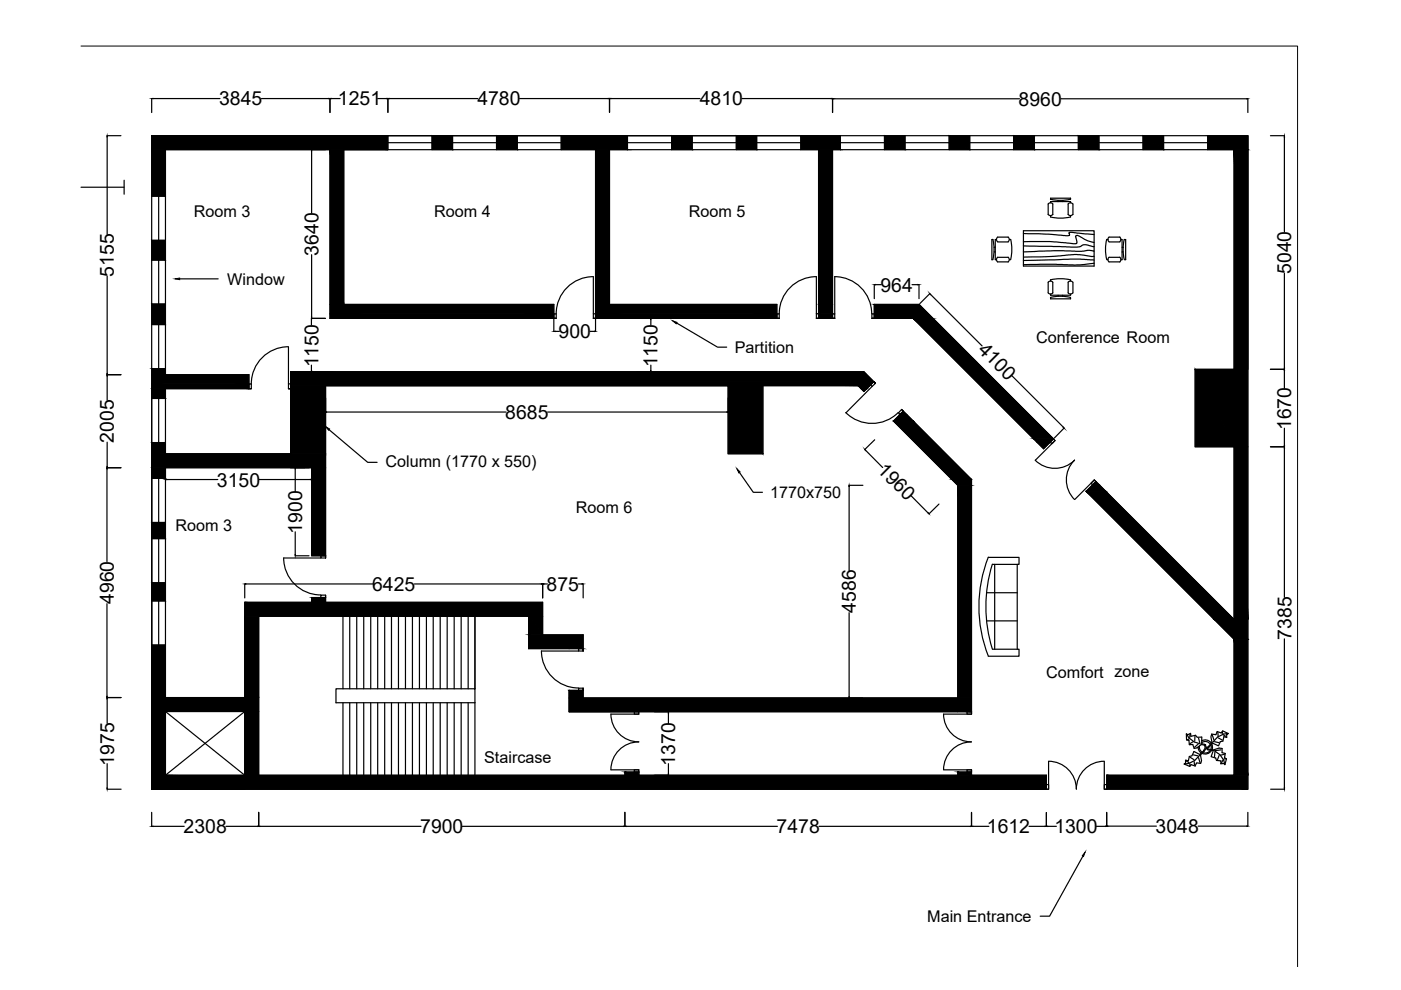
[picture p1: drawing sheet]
<svg xmlns="http://www.w3.org/2000/svg" width="297mm" height="210mm" viewBox="0 0 297 210" stroke-linecap="round" stroke-linejoin="round" font-family="sans-serif">
<!-- layer: Hatch -->
<g fill="#000" stroke="#000" stroke-width=".21">
<path d="M181.9 81.8h2.5l-.6 .6zM191.5 87.2l.7 .7h-1.4zM219.1 93h4.2l-.7 .8zM232.4 102.1l.7 .7h-1.4z"/>
<path d="M32.2 31.7l2.9 9.9v-9.9zM32.2 31.7l2.9 9.9h-2.9z"/>
<path d="M70 31.7l2.9 32.8v-32.8zM70 31.7l2.9 32.8h-2.9z"/>
<path d="M32.2 28.8l50 2.9v-2.9zM32.2 28.8l50 2.9h-50z"/>
<path d="M91.6 28.8l4.4 2.9v-2.9zM91.6 28.8l4.4 2.9h-4.4z"/>
<path d="M105.3 28.8l4.4 2.9v-2.9zM105.3 28.8l4.4 2.9h-4.4z"/>
<path d="M126.3 31.7l2.9 32.8v-32.8zM126.3 31.7l2.9 32.8h-2.9z"/>
<path d="M119 28.8l14 2.9v-2.9zM119 28.8l14 2.9h-14z"/>
<path d="M142.4 28.8l4.4 2.9v-2.9zM142.4 28.8l4.4 2.9h-4.4z"/>
<path d="M156.1 28.8l4.3 2.9v-2.9zM156.1 28.8l4.3 2.9h-4.3z"/>
<path d="M173.6 31.7l2.9 32.8v-32.8zM173.6 31.7l2.9 32.8h-2.9z"/>
<path d="M169.8 28.8l8.4 2.9v-2.9zM169.8 28.8l8.4 2.9h-8.4z"/>
<path d="M187.5 28.8l4.4 2.9v-2.9zM187.5 28.8l4.4 2.9h-4.4z"/>
<path d="M201.2 28.8l4.4 2.9v-2.9zM201.2 28.8l4.4 2.9h-4.4z"/>
<path d="M214.9 28.8l4.4 2.9v-2.9zM214.9 28.8l4.4 2.9h-4.4z"/>
<path d="M228.6 28.8l4.4 2.9v-2.9zM228.6 28.8l4.4 2.9h-4.4z"/>
<path d="M242.3 28.8l4.4 2.9v-2.9zM242.3 28.8l4.4 2.9h-4.4z"/>
<path d="M256.1 28.8l8.5 2.9v-2.9zM256.1 28.8l8.5 2.9h-8.5z"/>
<path d="M261.6 31.7l3 99.6v-99.6zM261.6 31.7l3 99.6h-3z"/>
<path d="M32.2 51l2.9 4.1v-4.1zM32.2 51l2.9 4.1h-2.9z"/>
<path d="M32.2 64.5l2.9 4.3v-4.3zM32.2 64.5l2.9 4.3h-2.9z"/>
<path d="M32.2 78.2l2.9 1.2v-1.2zM32.2 78.2l2.9 1.2h-2.9z"/>
<path d="M32.2 79.4l20.6 2v-2zM32.2 79.4l20.6 2h-20.6z"/>
<path d="M70 64.5l47.4 2v-2zM70 64.5l47.4 2h-47.4z"/>
<path d="M70 66.5l47.4 1v-1zM70 66.5l47.4 1h-47.4z"/>
<path d="M126.3 64.5l38.4 2v-2zM126.3 64.5l38.4 2h-38.4z"/>
<path d="M126.3 66.5l38.4 1v-1zM126.3 66.5l38.4 1h-38.4z"/>
<path d="M173.6 64.5l2.9 2v-2zM173.6 64.5l2.9 2h-2.9z"/>
<path d="M173.6 66.5l2.9 1v-1zM173.6 66.5l2.9 1h-2.9z"/>
<path d="M61.6 78.8l123.6 2.1-2-2.1zM61.6 78.8l123.6 2.1h-123.6z"/>
<path d="M185.4 64.5l12.4 3-3-3zM185.4 64.5l12.4 3h-12.4z"/>
<path d="M193.6 67.5l29.7 25.5-25.5-25.5zM193.6 67.5l29.7 25.5h-4.2z"/>
<path d="M253.4 78.3l8.2 16.4v-16.4zM253.4 78.3l8.2 16.4h-8.2z"/>
<path d="M32.2 82.4l2.9 2.1v-2.1zM32.2 82.4l2.9 2.1h-2.9z"/>
<path d="M32.2 93.8l2.9 2.4v-2.4zM32.2 93.8l2.9 2.4h-2.9z"/>
<path d="M32.2 99.2l2.9 2.2v-2.2zM32.2 99.2l2.9 2.2h-2.9z"/>
<path d="M32.2 81.4l20.6 1v-1zM32.2 81.4l20.6 1h-20.6z"/>
<path d="M61.6 81.8l7.4 14.4v-14.4zM61.6 81.8l7.4 14.4h-7.4z"/>
<path d="M32.2 96.2l36.8 3v-3zM32.2 96.2l36.8 3h-36.8z"/>
<path d="M66.1 99.2l2.9 18.6v-18.6zM66.1 99.2l2.9 18.6h-2.9z"/>
<path d="M154.4 81.8l7.3 14.4v-14.4zM154.4 81.8l7.3 14.4h-7.3z"/>
<path d="M181.9 81.8l.7 .6h1.2zM182.6 82.4h1.2l-.6 .6z"/>
<path d="M61.6 80.9l122.8 .9 .8-.9zM61.6 80.9l122.8 .9h-122.8z"/>
<path d="M190.8 87.9l2.8 1.4-1.4-1.4zM190.8 87.9l2.8 1.4h-4.2z"/>
<path d="M189.4 89.3l16.6 12.4-12.4-12.4zM189.4 89.3l16.6 12.4h-4.2z"/>
<path d="M219.1 93l.8 .8h2.7zM219.9 93.8h2.7l-1.3 1.4z"/>
<path d="M32.2 110.8l2.9 3.4v-3.4zM32.2 110.8l2.9 3.4h-2.9z"/>
<path d="M201.8 101.7l4.2 1.2v-1.2zM201.8 101.7l4.2 1.2h-2.9z"/>
<path d="M203.1 102.9l2.9 45.1v-45.1zM203.1 102.9l2.9 45.1h-2.9z"/>
<path d="M231.7 102.8l2.8 1.4-1.4-1.4zM231.7 102.8l2.8 1.4h-4.2z"/>
<path d="M230.3 104.2l31.3 27.1-27.1-27.1zM230.3 104.2l31.3 27.1h-4.1z"/>
<path d="M32.2 123.6l2.9 3.8v-3.8zM32.2 123.6l2.9 3.8h-2.9z"/>
<path d="M32.2 136.8l2.9 11.1v-11.1zM32.2 136.8l2.9 11.1h-2.9z"/>
<path d="M51.9 130.7l2.9 17.2v-17.2zM51.9 130.7l2.9 17.2h-2.9z"/>
<path d="M51.9 127.7l63.1 3v-3zM51.9 127.7l63.1 3h-63.1z"/>
<path d="M112.1 130.7l2.9 3.9v-3.9zM112.1 130.7l2.9 3.9h-2.9z"/>
<path d="M112.1 134.6l11.5 2.9v-2.9zM112.1 134.6l11.5 2.9h-11.5z"/>
<path d="M257.5 131.3l7.1 4.2v-4.2zM257.5 131.3l7.1 4.2h-3z"/>
<path d="M261.6 135.5l3 28.9v-28.9zM261.6 135.5l3 28.9h-3z"/>
<path d="M32.2 150.9l2.9 13.5v-13.5zM32.2 150.9l2.9 13.5h-2.9z"/>
<path d="M32.2 147.9l22.6 3v-3zM32.2 147.9l22.6 3h-22.6z"/>
<path d="M51.9 150.9l2.9 13.5v-13.5zM51.9 150.9l2.9 13.5h-2.9z"/>
<path d="M120.7 146.4l2.9 1.6v-1.6zM120.7 146.4l2.9 1.6h-2.9z"/>
<path d="M120.7 148l85.3 2.9v-2.9zM120.7 148l85.3 2.9h-85.3z"/>
<path d="M203.1 163.7l2.9 .7v-.7zM203.1 163.7l2.9 .7h-2.9z"/>
<path d="M32.2 164.4l189.7 2v-2zM32.2 164.4l189.7 2h-189.7z"/>
<path d="M32.2 166.4l189.7 .9v-.9zM32.2 166.4l189.7 .9h-189.7z"/>
<path d="M234.6 164.4l30 2.9v-2.9zM234.6 164.4l30 2.9h-30z"/>
</g>
<!-- layer: 0 -->
<g fill="none" stroke="#000" stroke-width=".25">
<path d="M32.2 28.8h141.4M70 31.7h-34.9v47.7h17.7v3M264.6 28.8v49.5h-11.2v16.4h11.2M70 67.5h47.9M117.4 67.5v-3h-44.5v-32.8h53.4v35.8M125.8 67.5h39.4M164.7 67.5v-3h-35.5v-32.8h44.4v35.8M173.1 67.5h3.9M176.5 67.5v-35.8h85.1v99.6l-29.6-29.5M194.8 64.5l28.5 28.5-2 2.2-27.7-27.7h-8.7M194.8 64.5h-9.4v3M194.8 64.5l28.9 28.9"/>
<path d="M32.2 82.4v84.9M61.2 82.4h.4M69 81.8v36h-2.9v-18.6h-31v48.7h16.8v-20.2h63.1v6.9h8.6v3.4M69 81.8h85.4M185.2 80.9l-2 2.1-1.3-1.2h-20.2v14.4h-7.3v-14.4h-85.4M185.6 81.3l-2.4-2.5h-121.6v17.4h-26.5v-13.8h18.2M191.2 86.8l14.8 14.9v49.7M191.5 87.2l-2.1 2.1 13.7 13.6v45.1h-79.5v-2.1M232.4 102.1l-2.1 2.1 31.3 31.3v28.9h-27v2.9M66.1 127.7v-1h2.9v1M74.2 130.7v15.3M75.6 130.7v15.3"/>
<path d="M77.1 130.7v15.3M78.6 130.7v15.3M80.1 130.7v15.3M81.6 130.7v15.3M83 130.7v15.3M84.5 130.7v15.3M86 130.7v15.3M87.4 130.7v15.3M88.9 130.7v15.3M90.4 130.7v15.3M91.8 130.7v15.3M93.3 130.7v15.3"/>
<path d="M94.8 130.7v15.3M96.3 130.7v15.3M97.8 130.7v15.3M99.3 130.7v15.3M123.6 137.5h-11.5v-6.8h-57.3v33.7h148.3v-.7h2.9M35.1 150.9v13.5h16.8M35.1 150.9h16.8M35.1 150.9l16.8 13.5M51.9 150.9v13.5M51.9 150.9l-16.8 13.5M71.2 146h29.5v3h-29.5zM72.7 146v-15.3h28v15.3"/>
<path d="M72.7 149v15.4M74.2 149v15.4M75.6 149v15.4M77.1 149v15.4M78.6 149v15.4M80.1 149v15.4M81.6 149v15.4M83 149v15.4M84.5 149v15.4M86 149v15.4M87.4 149v15.4M88.9 149v15.4"/>
<path d="M90.4 149v15.4M91.8 149v15.4M93.3 149v15.4M94.8 149v15.4M96.3 149v15.4M97.8 149v15.4M99.3 149v15.4M100.7 149v15.4M123.6 146.4h-2.9v4.5h85.3M32.2 167.3h.1M132.5 164.4v-.7h3v.7M206 163.2v1.2h15.9v2.9h-189.7"/>
<path d="M222.3 167.3h-190.1v-138.5h232.4v138.5h-30.5"/>
</g>
<g fill="#000" stroke="#000" stroke-width=".21">
<path d="M66.1 126.7l2.9 1v-1zM66.1 126.7l2.9 1h-2.9z"/>
<path d="M132.5 163.7l3 .7v-.7zM132.5 163.7l3 .7h-3z"/>
</g>
<!-- layer: Hatch -->
<path d="M70 31.7v35.8" fill="none" stroke="#000" stroke-width=".25"/>
<!-- layer: Doors -->
<g fill="none" stroke="#000" stroke-width=".25">
<path d="M61.1 73.5a7.9 7.9 0 0 0-7.8 7.9M61.2 73.6v7.8M117.4 66.5h.5v1h-.5zM117.4 67.5h.5M117.9 66.5a7.9 7.9 0 0 1 7.9-7.8v7.8M125.8 67.5h.5h-.5v-1h.5v1M164.7 66.5h.5v1h-.5zM164.7 67.5h.5M165.2 66.5a7.9 7.9 0 0 1 7.9-7.8v7.8M173.1 67.5h.5h-.5v-1h.5v1M176.5 67.5v-1h.5v1h-.5h.5M184.8 66.5a7.9 7.9 0 0 0-7.8-7.8v7.8"/>
<path d="M184.9 66.5h.5v1h-.5zM184.9 67.5h.5M52.8 81.4h.5v1h-.5zM52.8 82.4h.5M61.2 82.4h.4h-.4v-1h.4v1M179.3 87.5a7.9 7.9 0 0 0 11.1 0M184.9 81.9l-5.5 5.6M185.2 80.9l-.6 .7 .3 .3 .7-.6-.4-.4 .4 .4M191.2 86.8l.3 .4-.7 .7-.3-.4zM191.2 86.8l.3 .4M219.5 97.6a5.9 5.9 0 0 0 8.3 0 5.9 5.9 0 0 0 0 8.3M223.3 93l.4 .4-.7 .7-.3-.3z"/>
<path d="M223.7 93.4l-4.2 4.2M68 118.3h-7.9a7.9 7.9 0 0 0 7.9 7.8M69 117.8h-1v.5h1v-.5v.5M231.3 102.4l.7-.6 .4 .3-.7 .7zM232 101.8l-4.1 4.1M68 126.2h1v.5h-1zM69 126.2v.5M122.7 138h-7.9a7.9 7.9 0 0 0 7.8 7.9M123.6 137.5h-.9v.5h.9v-.5v.5M122.7 145.9h.9v.5h-.9zM123.6 145.9v.5M129.5 151.4h6"/>
<path d="M129.5 151.4a5.9 5.9 0 0 0 5.9 5.9 5.9 5.9 0 0 0-5.9 5.9h6M134.5 150.9h1v.5h-1zM200.1 151.4a5.9 5.9 0 0 0 5.9 5.9 5.9 5.9 0 0 0-5.9 5.9M200.1 151.4h5.9M205 150.9h1v.5h-1zM134.5 163.2h1v.5h-1zM200.1 163.2h5.9M205 163.2h1v.5h-1zM221.9 166.4h.4v.9h-.4zM222.3 161.4a5.9 5.9 0 0 1 5.9 5.9 5.9 5.9 0 0 1 5.9-5.9M222.3 161.4v5.9M234.1 166.4h.5v.9h-.5z"/>
<path d="M234.1 161.4v5.9"/>
</g>
<!-- layer: Window -->
<g fill="none" stroke="#000" stroke-width=".25">
<path d="M82.2 28.8v2.9M82.2 30.3h9.4M91.6 28.8v2.9M96 30.3h9.3M96 28.8v2.9M105.3 28.8v2.9M109.7 30.3h9.3M109.7 28.8v2.9M119 28.8v2.9M133 30.3h9.4M133 28.8v2.9M142.4 28.8v2.9"/>
<path d="M146.8 30.3h9.3M146.8 28.8v2.9M156.1 28.8v2.9M160.4 30.3h9.4M160.4 28.8v2.9M169.8 28.8v2.9M178.2 30.3h9.3M178.2 28.8v2.9M187.5 28.8v2.9M191.9 30.3h9.3M191.9 28.8v2.9M201.2 28.8v2.9"/>
<path d="M205.6 30.3h9.3M205.6 28.8v2.9M214.9 28.8v2.9M219.3 30.3h9.3M219.3 28.8v2.9M228.6 28.8v2.9M233 30.3h9.3M233 28.8v2.9M242.3 28.8v2.9M246.7 30.3h9.4M246.7 28.8v2.9M256.1 28.8v2.9"/>
<path d="M32.2 55.1h2.9M32.2 51h2.9M32.2 41.6h2.9M33.6 41.6v9.4M33.6 55.1v9.4M32.2 78.2h2.9M32.2 68.8h2.9M32.2 64.5h2.9M33.6 68.8v9.4M32.2 93.8h2.9M32.2 84.5h2.9M33.6 84.5v9.3"/>
<path d="M32.2 114.2h2.9M32.2 110.8h2.9M32.2 101.4h2.9M33.6 101.4v9.4M33.6 114.2v9.4M32.2 136.8h2.9M32.2 127.4h2.9M32.2 123.6h2.9M33.6 127.4v9.4"/>
</g>
<!-- layer: Dimensions -->
<g fill="none" stroke="#000" stroke-width=".25">
<path d="M17.2 39.7h9.1M22.7 28.8h2.9M22.7 29v20.7M26.3 38.2v3M32.2 20.9v3M32.4 20.9h14.2M55.4 20.9h14.3M66 31.7h3M66.1 31.9v13.3M70 20.9v3M70.2 20.9h1.9M80.1 20.9h1.9"/>
<path d="M82.2 20.9v2.9M82.5 20.9h18.8M110.2 20.9h18.8M129.2 20.9v2.9M129.5 20.9h18.9M157.3 20.9h19M176.5 20.9v3M176.8 20.9h39.3M224.9 20.9h39.5M264.6 20.9v3M269.4 28.8h2.9M272.3 29v20.1"/>
<path d="M22.7 58.5v20.7M66.1 54v13.3M272.3 57.9v20.2M22.7 79.4h2.9M22.7 79.7v5.2M66 67.5h3M66 67.8v1.1M66 77.4v1.2M66 78.8h3M117.4 67.5v2.8M117.7 70.3h.9M125.1 70.3h1"/>
<path d="M126.3 67.5v2.8M135 67.5h3M135 78.8h3M138 67.8v1.1M138 77.4v1.2M185.4 60.4v2.9M185.6 60.4h1.2M193.4 60.4h1.2M194.8 60.4v2.9M197.1 62.3l-2.1 2.1M197.3 62.4l10.9 10.9M214.5 79.7l11 10.9"/>
<path d="M269.4 78.3h2.9M272.3 78.6v3.7M22.7 99.2h2.9M22.7 99.4v19.7M22.7 93.8v5.1M35.1 99.2v2.5M62.6 99.2h2.9M62.6 99.4v4.9M66.1 99.2v2.5M69 84.4v3M69.2 87.4h38.1M69.8 91.1l8.2 6.9h2"/>
<path d="M116.1 87.4h38M154.4 84.4v3M183.5 95.5l3.6 3.6M185.4 93.2l-2.1 2.1M225.6 90.7l-2.1 2.2M269.4 94.7h3M272.3 90.8v3.7M272.3 95v31.6M35.3 101.7h10.9M55 101.7h10.8M62.6 117.8h2.9M62.6 112.8v4.8"/>
<path d="M156.8 100.2l2.9 4.2h2M180 102.9h3M180 103.2v17.8M193.2 105.1l3.6 3.7M199.1 106.9l-2.1 2.1M22.7 128v19.7M51.9 123.8v3M52.1 123.8h26.9M87.9 123.8h26.9M115 123.8v3M115.3 123.8h.8M122.6 123.8h.8"/>
<path d="M123.6 123.8v3M180 129.9v17.8M272.3 135.5v31.6M22.7 147.9h3M22.7 148.2v5.2M138.8 150.9h2.9M141.7 151.2v2.2M180 148h3M22.7 161.9v5.2M22.7 167.3h3M32.2 172.2v3M32.4 175.2h6.7"/>
<path d="M47.9 175.2h6.7M54.8 172.2v3M55.1 175.2h34.2M98 175.2h34.2M132.5 172.2v3M132.7 175.2h32.1M138.8 164.4h2.9M141.7 161.9v2.3M173.6 175.2h32.2M206 172.2v3M206.2 175.2h3.5M218.2 175.2h3.4"/>
<path d="M221.9 172.3v2.9M222.1 175.2h1.9M232.5 175.2h1.9M234.6 172.2v3M234.9 175.2h10.3M254 175.2h10.4M264.6 172.2v3M269.4 167.3h3"/>
</g>
<!-- layer: Blocks -->
<g fill="none" stroke="#000" stroke-width=".25">
<path d="M210.5 55l.3-1.8-.3-2.4h-.2v4.3h.2M210.8 52.4h.2M210.8 53.4h.2M211.3 50.8h-.3v4.3h.3M211.5 50.3l-.2 .5 .2 .5M211.5 50.3h2.3M211.5 51.3h2.3M213.7 50.3l.3 .5-.3 .5M213.7 54.5l.3 .5-.3 .5M213.8 54.6l-2.3-.1-.2 .5 .2 .5h2.3M214 50.8h.3l.2 1.8-.2 2.4M214 55.1h.3"/>
<path d="M217 51.3l5.6-.1 4.4 .4a1.1 1.1 0 0 0 1.3-.1l-.1-.5a.86 .86 0 0 1 0-1.1l.6 .2 1.8 .9 1.4 .4M217 48.9h15v7.5h-15zM217 49.5l5.3 .1 4 .4a.33 .33 0 0 0 .4-.1 .33 .33 0 0 0-.1-.5 1.03 1.03 0 0 1 1.2-.1l4.2 .4M217 52.1l10.2 .3a2.97 2.97 0 0 0 2.5-.5l2.3 .4M222.2 43.2l.5-.2 .5 .3v2.2l-.3 .2h-.4l-.3-.2zM222.7 42.2l2.4 .3 1.9-.3M222.7 45.7v.3l2.4 .3 1.9-.3v-.3M222.7 59.6v-.3l2.4-.2 1.9 .2v.3M222.7 42.3v-.3h4.3v.3M222.7 43v-.3h4.3v.3M224.4 42.5v.2M225.3 42.5v.2"/>
<path d="M227.4 43.2l-.4-.2-.5 .3v2.2l.5 .2 .4-.2M227.4 59.8l-.4-.2-.5 .2v2.3M227.5 43.3v2.2M227.5 59.8v2.3M232 55.8a53.9 53.9 0 0 1-9.9 .2l-5.1 .1M232 55.1l-5.1-.2-9.9 .3M232 54.3l-4.3-.3-4.9 .4-5.8 .1M232 53.2l-1-.1-1.6 .2-2.2-.1a82.4 82.4 0 0 0-10.2 .2M234.6 50.8l-.2 1.8 .2 2.4M234.7 50.8h.2M234.7 55.1h.2M235.1 50.3l-.2 .5 .2 .5"/>
<path d="M235.1 54.5h2.3l.2 .4v.3l-.2 .3h-2.3l-.2-.5zM235.1 50.3h2.3M235.1 51.3h2.3M237.4 50.3l.2 .5-.2 .5M237.6 50.8h.3v4.3h-.3M237.9 52.4h.3M237.9 53.4h.3M238.4 50.8l-.3 1.8 .3 2.4M238.4 50.8h.3v4.3h-.3M222.2 62.1l.5 .2 .5-.2M222.2 62.1v-2.3l.5-.2 .5 .2v2.3M222.7 63.1l2.4-.3 1.9 .3"/>
<path d="M222.7 62.3v.3h4.3v-.3M222.7 63.1v.3h4.3v-.3M224.4 62.6v.3M225.3 62.6v.3M226.5 62.1l.5 .2 .4-.2M209.5 118.2h6.6v1.5h-5.7M209.5 118.1a28.5 28.5 0 0 0 0 21M210.4 119.6a30.2 30.2 0 0 0 0 18M210.9 119.7v18M215.7 119.7v18M209.2 125.7h6.5M209.2 131.6h6.5"/>
<path d="M210.4 137.7h5.7v1.4h-6.6M251.5 155.6l.1 1.3 .5 .1 .1 .9 .7-.1 .3 .9 .6-.1 .9-.8 .7 .2M252.1 156.7l-.4 .1M252.3 155.7v.7M252.9 157.3l-.6 .4M253.4 156.1l-.1 .9M254 158.4a1.5 1.5 0 0 0 .7 1.3M254.1 157.7l-.8 .7M254.1 156.5l.3 1M254.3 158.2a1.25 1.25 0 0 0 .6 1.3M254.8 157.1a1.54 1.54 0 0 1 2 .4M254.8 157.4a1.29 1.29 0 0 1 1.8 .4"/>
<path d="M255.4 158l.1 .6-.5 .8-.6 .6-1.3-.7-.4 1-.5 .1-.2 .9-.6-.2v.7l-.3 .2 1-.1 1.2-.7 1-1M255.4 158h.1M256.7 159.1a1.33 1.33 0 0 1-1.7 .5M256.7 157.9v1M256.9 159.1a1.54 1.54 0 0 1-2.1 .6M256.9 157.7l.2 .6-.1 .6M257 155.9l.4 1M257.1 157.4l1-1.1 1.3-.7 1-.1-.3 .2v.7l-.6-.2-.2 .9-.6 .2-.4 .8-1.2-.5-.8 .9-.4 .1 .2 .2 1.2 .2 1.2-.4 .6 .1v.9l.7 .2-.2 .8 .4 .3-.3 1.2M257.4 159.1l1.2 .9 .8 1.1 .3 1-.3-.2-.6 .1 .1-.7-1-.1-.1-.5-1-.3 .4-1.3-1.1-.1-.4-.3-1.2 1.3 .2 1.3-.1 .6-.9-.2-.3 .7-.9-.3-.2 .4-1.2-.5M257.5 157.3l.9 .2M257.6 159.5l-.1 .9M258.2 155.3l.1 .7"/>
<path d="M258.3 156.4l.9 .5M258.9 159l-1.3 .2M259.2 155.2v.3M259.4 155.8l.6 .4M259.6 159.9l-.7 .2M260.4 155.5l-1.2-.5-.3 .4-.9-.3-.2 .7-.9-.2-.2 .6 .2 1.3-.8 .9-.4 .1-.1-.6-.8-.2v-1.4h-1l-.3-.4-1 .2-.1-.6-.5 .3-.4-.2 .6 .8 1.1 .9 1.3 .4M251.5 161.4l.6 .3M252.3 162v.3M252.3 160.6l.8 .5M253 160l1 .3M253.2 161.5l.1 .7M254.1 160.6l.3 1.1"/>
<path d="M258.5 160.2l-.4 .9M259.3 161.1l-.3 .7M259.5 160.9h.4"/>
</g>
<!-- layer: Dimensions -->
<g fill="#000" stroke="#000" stroke-width=".21">
<path d="M22.7 28.8v.2zM32.2 20.9h.2zM66.1 31.7v.2zM69.7 20.9h.3zM70 20.9h.2zM82 20.9h.2zM82.2 20.9h.3zM129 20.9h.2zM129.2 20.9h.3zM176.3 20.9h.2zM176.5 20.9h.3zM264.4 20.9h.2z"/>
<path d="M272.3 28.8l.1 .2zM22.7 79.2v.2zM22.7 79.4v.3zM66 67.3l.1 .2zM66 67.5l.1 .3zM66 78.6v.2zM117.4 70.3l.3-.1zM126.1 70.2l.2 .1zM138 67.5v.3zM138 78.6v.2zM185.4 60.4h.2zM194.6 60.3l.2 .1z"/>
<path d="M197.1 62.3l.2 .2zM272.3 78.1v.2zM272.3 78.3l.1 .3zM22.7 99.2v.2zM22.7 98.9v.3zM62.6 99.2v.2zM69 87.4l.2-.1zM69 90.5l.9 .5-.2 .2zM154.1 87.3l.3 .1zM183.4 95.3l.1 .2zM225.4 90.6l.2 .2zM272.3 94.5v.2z"/>
<path d="M272.3 94.7l.1 .3zM35.1 101.7l.2-.1zM62.6 117.6v.2zM65.8 101.6l.3 .1zM156.2 99.4l.7 .7-.2 .2zM180 102.9l.1 .3zM196.8 108.7l.2 .3zM51.9 123.8h.2zM114.8 123.8h.2zM115 123.8h.3zM123.4 123.8h.2zM22.6 147.7l.1 .2z"/>
<path d="M22.7 147.9v.3zM141.7 150.9l.1 .3zM180 147.7v.3zM22.7 167.1v.2zM32.2 175.2h.2zM54.6 175.2h.2zM54.8 175.2h.3zM132.2 175.2h.3zM132.5 175.2h.2zM141.7 164.2v.2zM205.8 175.2h.2zM206 175.2h.2z"/>
<path d="M221.6 175.2h.3zM221.9 175.2h.2zM234.4 175.2h.2zM234.6 175.2h.3zM264.4 175.1l.2 .1zM272.3 167.1v.2z"/>
</g>
<!-- layer: Text -->
<path d="M37.1 59.1l1-.1v.3zM142.6 68l.9 .4-.1 .3zM230.1 180.7l-.4 .9-.2-.2z" fill="#000" stroke="#000" stroke-width=".21"/>
<path d="M38.1 59.1h8.2M143.5 68.5l8.6 5.1h2M229.6 181.5l-7.1 12.8h-2" fill="none" stroke="#000" stroke-width=".25"/>
<!-- layer: Blocks -->
<path d="M17.2 9.8h257.9v195.2" fill="none" stroke="#000" stroke-width=".21"/>
<g font-size="4.1">
<text x="46.5" y="22.3">3845</text>
<text x="71.7" y="22.3">1251</text>
<text x="101.2" y="22.3">4780</text>
<text x="148.4" y="22.3">4810</text>
<text x="216" y="22.4">8960</text>
<text x="24.2" y="58.7" transform="rotate(-90 24.2 58.7)">5155</text>
<text x="67.5" y="54.2" transform="rotate(-90 67.5 54.2)">3640</text>
<text x="273.8" y="58.1" transform="rotate(-90 273.8 58.1)">5040</text>
<text x="186.7" y="61.8">964</text>
<text x="118.4" y="71.7">900</text>
<text x="67.5" y="77.9" transform="rotate(-90 67.5 77.9)">1150</text>
<text x="139.4" y="77.9" transform="rotate(-90 139.4 77.9)">1150</text>
<text x="207.2" y="74.4" transform="rotate(45 207.2 74.4)">4100</text>
<text x="107.1" y="88.8">8685</text>
<text x="24.2" y="93.9" transform="rotate(-90 24.2 93.9)">2005</text>
<text x="273.8" y="91.2" transform="rotate(-90 273.8 91.2)">1670</text>
<text x="185.8" y="99.9" transform="rotate(45 185.8 99.9)">1960</text>
<text x="46" y="103.2">3150</text>
<text x="64" y="113.2" transform="rotate(-90 64 113.2)">1900</text>
<text x="78.9" y="125.3">6425</text>
<text x="115.9" y="125.3">875</text>
<text x="24.2" y="128" transform="rotate(-90 24.2 128)">4960</text>
<text x="181.5" y="129.9" transform="rotate(-90 181.5 129.9)">4586</text>
<text x="273.8" y="135.6" transform="rotate(-90 273.8 135.6)">7385</text>
<text x="24.2" y="162.3" transform="rotate(-90 24.2 162.3)">1975</text>
<text x="143.2" y="162.4" transform="rotate(-90 143.2 162.4)">1370</text>
<text x="38.9" y="176.6">2308</text>
<text x="89.1" y="176.6">7900</text>
<text x="164.7" y="176.6">7478</text>
<text x="209.2" y="176.7">1612</text>
<text x="223.5" y="176.7">1300</text>
<text x="245" y="176.6">3048</text>
</g>
<g font-size="3.4">
<text x="41.1" y="45.9">Room 3</text>
<text x="92" y="45.9">Room 4</text>
<text x="146" y="45.9">Room 5</text>
<text x="48.2" y="60.4">Window</text>
<text x="155.8" y="74.8">Partition</text>
<text x="219.7" y="72.7">Conference Room</text>
<text x="81.7" y="99">Column (1770 x 550)</text>
<text x="163.3" y="105.6">1770x750</text>
<text x="37.2" y="112.6">Room 3</text>
<text x="122.1" y="108.8">Room 6</text>
<text x="221.8" y="143.7">Comfort zone</text>
<text x="102.6" y="161.7">Staircase</text>
<text x="196.6" y="195.5">Main Entrance</text>
</g>
</svg>
